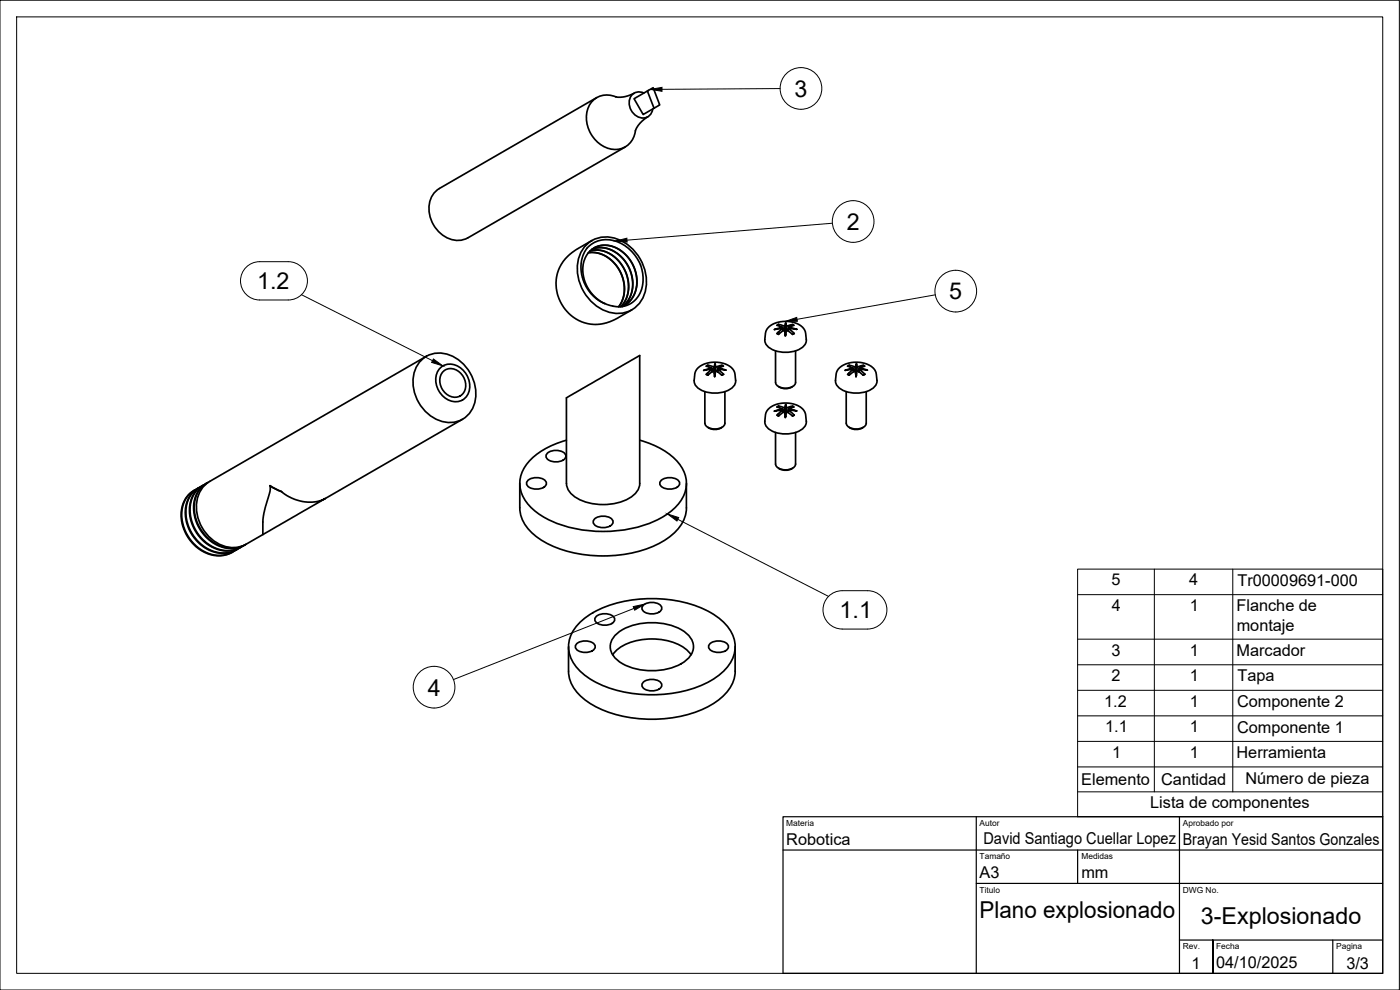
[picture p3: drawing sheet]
<svg xmlns="http://www.w3.org/2000/svg" width="420mm" height="297mm" viewBox="0 0 420 297" stroke-linecap="round" stroke-linejoin="round" font-family="sans-serif">
<!-- layer: Visible -->
<g fill="none" stroke="#000" stroke-width=".51">
<path d="M179.1 29.3l-47.3 27.3M190.4 27.9l-2.8 1.1-1.3 .2-1.5-.1a6.2 6.2 0 0 0-8.8 6.3 9.5 9.5 0 0 0 9.1 9.4 6.1 6.1 0 0 0 5.6-5.6l1.3-2.2 2.4-2M193.3 27.9a3.1 3.1 0 0 0-3.5 .5 3.1 3.1 0 0 0-.9 3.4 4 4 0 0 0 5.9 3 3.2 3.2 0 0 0 1.1-2.1M194.3 27.3l1.7-1 2 5.2-1.7 1zM194.3 27.3l-4 2.3 2.7 4.8 3.3-1.9M187.6 44.1l-47.2 27.3a7.9 7.9 0 0 1-10.3-4 7.9 7.9 0 0 1 1.8-10.8M175.9 73.6a9.4 9.4 0 0 1 12.7 0 13.3 13.3 0 0 1 4.1 16.1 8.8 8.8 0 0 1-13 2.6 13.5 13.5 0 0 1-5.2-16.9zM176.2 74.4a11.3 11.3 0 0 0 1.6 14.1l1.8 1.6 1.9 1M176.2 74.4a8.6 8.6 0 0 1 12.1-.1 11.7 11.7 0 0 1 4.6 11.1l-.3 1.4-1 2.1-1.3 1.4-1.4 1-1.8 .6-1.8 .1-2.4-.4-1.4-.5M176.6 75.8l2.7 .1 2.6 1 2.4 2 1.7 2.3 1.2 3 .2 2.6-.4 2.8-1.3 2.4 1.2-2.4 .5-2.4-.4-3.3-1.2-2.9-2.1-2.6-2.2-1.6-2.7-1h-2.2M177.1 75.3l1.5-.3 1.6 .1 2.8 1 2.2 1.6 2.1 2.8 1 2.8 .4 3.4-.7 2.8-.7 1.3-1 1.2 1.5-2.2 .8-2.9-.2-2.8-1.1-3.3-1.9-2.7-2.6-2.1-2.5-.9-1.5-.1-1.7 .3M177.6 72.2l-5.9 3.5-1.7 1.6-1.2 1.4a12 12 0 0 0 1.7 15.2 12 12 0 0 0 15.1 1.4l4-2.3"/>
<path d="M177.7 74.8l1.5-.5h1.5l1.5 .2 1.5 .6 2.7 1.8 1.3 1.5 .9 1.6 .7 1.6 .5 2v3l-1 3-.9 1.3-1.1 1.1 1.1-.7 1.2-1 1.4-2.3 .7-3.1-.4-3.2-1-2.5-1.5-2.2-1.6-1.6-1.8-1.1-2.3-.7h-2.3l-1.7 .6-1.6 1.2-1.1 1.5-.9 2.4-.1 2.3 .4 2.2 .9 2.2 1.6 2.3 2 1.8 1.7 1M178.2 74.4l1.5-.6 1.5-.2 1.4 .1 1.8 .5 1.5 .8 1.5 1.1 1.3 1.4 1 1.6 1.2 3.3 .2 2.1-.1 1.6-.4 1.5-.8 1.7-1.3 1.6-1.1 .8M230.6 98.2l1.2-.9 1.6-.6 2.1-.3 1.7 .1 2.1 .6 1.2 .7 .9 1 .4 1.2a3.8 3.8 0 0 1-2.8 5.2 8.7 8.7 0 0 1-9-1.7 3.8 3.8 0 0 1-.3-3.5l.3-1zM232.4 98.9h.1M233.7 97.3l-.5 .3 1.7 .7-2.5 .6 2.5-.3-1.3 1-.3 .5 .3 .2 1.9-1.4 .2 1.9 .4-1.9 1.7 1.4M233.7 97.3l1.8 .6 .3-1 .2 1 .9-.3a1.06 1.06 0 0 1 1.4 0l-1.7 .6 2.5 .6-2.5-.2 1.8 1.5-.6 .2M233.7 97.3l.2 .6M234.9 98.3l.1 .9M235 99.2v.1M235.5 97.9v1.3M235.5 97.9l.1 2M235.8 96.9v3.6"/>
<path d="M236 97.9v1.1M236.6 98.2l-.1 1.1 .1-1M236.6 98.6l-.1 .7zM237.9 97.4l-.3 .4M239.1 98.8h.1M126.2 108.3a8.7 8.7 0 0 1 12.4 .5 11.8 11.8 0 0 1 2.6 14.7 8.3 8.3 0 0 1-12.1 1.2 11.9 11.9 0 0 1-3.6-15.5zM127.9 106.9l-65 37.5a9.8 9.8 0 0 0-2.9 12.7 11 11 0 0 0 11.8 7l2-.8 5.1-2.9M132.3 110.2a5.4 5.4 0 0 1 8.2 3.1 4.9 4.9 0 0 1-3.1 7.2 6.4 6.4 0 0 1-5.6-9.7zM133.1 111.4a4.3 4.3 0 0 1 6.5 3.1 3.5 3.5 0 0 1-1.5 4.3 3.5 3.5 0 0 1-4.4-.8 4.6 4.6 0 0 1-.6-6.6zM170 119.4l22-12.7v38.3a6.8 6.8 0 0 1-5.4 5.5 16 16 0 0 1-15.1-2.3 4.7 4.7 0 0 1-1.5-3.2zM211.2 111.1h.1M211.5 117.5v9.5"/>
<path d="M211.9 109.9l1.8 .6-2.5 .6 2.5-.3-1.8 1.5 .3 .2 .2 .1 1.9-1.4 .2 1.8 .3-1.8 1.8 1.4M211.9 112.3l.6 .3M212.4 109.6l-.5 .3M212.7 110.1l-.3-.5 1.9 .6 .3-1.1 .2 1.1 .9-.4a.99 .99 0 0 1 1.4 .1l-1.7 .6 2.5 .6-2.5-.3 1.7 1.5M213.7 110.5l.1 1M214.3 111.4l-.1-1.3 .2 2.1M214.4 112.8l.1 .2M214.6 112.7h-.2M214.6 109.2l-.1 3.5M214.6 112.7h.1M214.8 110.2v1M215.4 110.5l-.1 1"/>
<path d="M215.4 110.8l-.1 .7zM216.7 109.6l-.3 .5M217.1 112.3l-.5 .3M217.2 112.3l-.5 .3M217.6 117.5v9.5a2.98 2.98 0 0 1-3.7 1.7l-1.2-.4a1.63 1.63 0 0 1-1.1-1.3M217.9 111v.1M220.8 114.1a4 4 0 0 1-3.8 3.6 8.7 8.7 0 0 1-8.2-1.9 3.8 3.8 0 0 1-.3-3.5l.8-1.7 1.7-1.2 2.3-.7h2.4l2.4 .7 1.7 1.1 .7 1.4 .3 2.2M232.7 105.3l.1 9.5a2.98 2.98 0 0 0 3.7 1.6l1.1-.3a1.63 1.63 0 0 0 1.2-1.3v-9.5M233.2 100.1l.5 .2M233.6 116a4 4 0 0 0 4.3 0M235.6 100.5l.1 .3M235.8 100.5h-.1"/>
<path d="M235.8 100.5h.1M238.4 100l-.5 .3M251.8 110.5l1.2-.9 1.5-.6 1.7-.3h2l2 .5 1.1 .6 1.3 1.4 .4 1.1a3.7 3.7 0 0 1-2.8 5.1 8.7 8.7 0 0 1-9-1.6 3.8 3.8 0 0 1-.3-3.5l.3-1zM253.6 111.1h.1M254 117.5v9.5a2.98 2.98 0 0 0 3.7 1.7l1.1-.4a1.63 1.63 0 0 0 1.2-1.3v-9.5M254.4 109.9l1.7 .6-2.5 .6 2.5-.3-1.7 1.5 .4 .3 1.8-1.4 .3 1.8 .3-1.8 1.9 1.4 .5-.3M254.4 112.3l.5 .3M254.9 109.6l-.5 .3M255.1 110.1l-.2-.5 1.8 .6 .3-1.1 .2 1.1 1-.4a1.01 1.01 0 0 1 1.4 .1l-1.8 .6 2.5 .5-2.5-.2 1.8 1.5M256.1 110.5l.1 1M256.7 110.1v1.3M256.7 110.1l.1 2.1"/>
<path d="M256.9 112.8v.2M257 112.7h-.1M257 112.7h.1M257 109.2v3.5M257.2 110.2v1M257.7 111.5l.2-.7-.1 .7M257.8 110.5l-.1 1 .2-1M259.1 109.6l-.3 .5M259.6 112.3l-.6 .3M260.3 111v.1M138.8 125.8l-41.1 23.7M164.2 136a4.1 4.1 0 0 1 5.5 .4 1.8 1.8 0 0 1-1.9 2.1 3.2 3.2 0 0 1-3.9-1.6z"/>
<path d="M170 132.1a20.1 20.1 0 0 0-13 9 9.4 9.4 0 0 0 2.7 11.5 31.6 31.6 0 0 0 21.3 6.9 33.4 33.4 0 0 0 20.3-6 9.9 9.9 0 0 0 3.8-12.4 20.1 20.1 0 0 0-13.1-9M212.4 128.2a3.8 3.8 0 0 0 4.3 0M229.5 126.4l.3-2.4 .8-1.3 1.9-1.2 2.7-.6 2.9 .3 2.3 1.1 .9 .9 .4 .8 .3 2.4M229.5 126.4a4 4 0 0 0 3.8 3.5 8.7 8.7 0 0 0 8.2-1.9l.5-1.6M232.4 123.3v.1M232.7 129.8l.1 9.5a2.98 2.98 0 0 0 3.7 1.6l1.1-.3a1.63 1.63 0 0 0 1.2-1.3v-9.5M233.2 124.6l.5 .2M233.7 121.8l-.5 .3 1.7 .7-2.5 .6 2.5-.3-1.5 1.2-.2 .3 .2 .1 .2 .1 1.8-1.4 .3 1.9 .3-1.9 1.8 1.4 .6-.2M233.7 121.8l1.8 .6 .3-1 .2 1 .9-.3a1.02 1.02 0 0 1 1.4 0l-1.7 .7 2.5 .5-2.5-.2 1.8 1.5M233.7 121.8l.2 .6M234.9 122.8l.1 .9M235 123.7h.1"/>
<path d="M235.5 122.4v1.3M235.5 122.4l.1 2M235.6 125l.1 .3M235.8 121.4v3.6v-3.6M235.8 125h.1M235.8 125h-.1M236 122.4v1.1M236.6 122.7l-.1 1zM236.6 123.1l-.1 .7zM237.9 121.8l-.3 .5M238.4 124.6l-.6 .2M239.1 123.3h.1"/>
<path d="M254.8 128.2a3.8 3.8 0 0 0 4.3 0M58.3 147.1l-1.5 1.1-1.1 1.4-.8 1.6-.4 1.8-.1 2 .2 2 1.5 3.7 1.2 1.7 1.6 1.7 1.7 1.2 1.7 .8 1.8 .5 1.9 .2 2-.4 1.7-.7M58.9 146.8a8.9 8.9 0 0 0-3.7 11.5l1.6 3.2 2.3 2.5 2.9 1.8 1.7 .6 1.7 .2a7.9 7.9 0 0 0 5-1.3M59.6 146.4l-1.6 1.1-1.2 1.5-.6 1.5-.5 2-.1 2 .3 1.8 .7 2.2 1 1.9 1.3 1.7 1.5 1.5 1.5 1 1.8 .9 2.1 .5h1.7l2-.4 1.6-.7M60.1 146.1a8.9 8.9 0 0 0-3.7 11.2l1.7 3.5 2 2.3 2.4 1.6 2.9 1.1a8 8 0 0 0 6.2-1.2M60.7 145.8l-1.4 1-1.1 1.3-.8 1.7-.5 2.3v2.2l.4 2 1.7 3.6 1.3 1.7 1.4 1.3 1.9 1.2 1.8 .8 1.7 .4h2.1l1.3-.3 1.8-.8M60.8 145.7l-.2 .1M61.4 145.4a8.9 8.9 0 0 0-3.8 11.2l1.1 2.5 1.7 2.3 1.8 1.6 2.5 1.5a8.5 8.5 0 0 0 8.2-.7M62.1 144.9l-1.6 1.2-.8 1-1.3 2.6-.3 3.4 .8 3.5 1.8 3.2 2.6 2.7 2 1.1 1.4 .6 3 .4a7.5 7.5 0 0 0 3.9-1.2M62.5 144.7l-2.1 1.6-1.5 2.5-.6 3.1 .4 3.6 1.6 3.4 2.5 2.9 3.1 1.9 2.9 .8a7.9 7.9 0 0 0 4.9-1.1M81 145.7v1.9l-1.4 4.7-.6 2.9-.1 5.2M81 145.7l3.5 1.8"/>
<path d="M81 145.7l1.6 1 1.9 .8M84.5 147.5l3.1 2 3.4 1 3.7 .1 3-1.1-18.8 10.9M156 145v7.4a11.7 11.7 0 0 0 5.9 9.3 38.2 38.2 0 0 0 29.8 3.7 22.3 22.3 0 0 0 12.8-8 9.2 9.2 0 0 0 1.5-5v-7.4M158.4 144.2a4.1 4.1 0 0 1 5.5 .4 1.8 1.8 0 0 1-1.9 2.1 3.2 3.2 0 0 1-4-1.7zM178.4 155.7a4.1 4.1 0 0 1 5.5 .4 1.8 1.8 0 0 1-1.9 2.1 3.2 3.2 0 0 1-4-1.6zM198.4 144.2a4.1 4.1 0 0 1 5.5 .4 1.8 1.8 0 0 1-1.9 2.1 3.2 3.2 0 0 1-4-1.7zM233.6 140.5a4 4 0 0 0 4.3 0M69.8 165.6l-.1 .1M170.6 194v7.4a11.7 11.7 0 0 0 5.9 9.3 38.2 38.2 0 0 0 29.9 3.7 22.3 22.3 0 0 0 12.7-8 9.2 9.2 0 0 0 1.5-5M173 193.2a4.1 4.1 0 0 1 5.5 .4 1.8 1.8 0 0 1-1.9 2.1 3.2 3.2 0 0 1-3.9-1.7zM173.7 187.1a29.2 29.2 0 0 1 18.9-7.4 36.1 36.1 0 0 1 22.3 5.2 10.9 10.9 0 0 1 5.5 11.1 14.8 14.8 0 0 1-8.7 9.1 39.5 39.5 0 0 1-33.8-.9 12.8 12.8 0 0 1-7.3-9.5 9.9 9.9 0 0 1 3.1-7.6zM178.9 185a4.1 4.1 0 0 1 5.5 .4 1.8 1.8 0 0 1-1.9 2.1 3.2 3.2 0 0 1-4-1.6z"/>
<path d="M183.9 196.5a14.1 14.1 0 0 1 11.7-4.8 14.1 14.1 0 0 1 11.8 4.8M184.8 190.5a17.7 17.7 0 0 1 14.9-3.3 11.1 11.1 0 0 1 8 5 4.9 4.9 0 0 1-2.1 6.2 18.8 18.8 0 0 1-19.9 0 4.9 4.9 0 0 1-.9-7.9zM193 181.6a4.1 4.1 0 0 1 5.5 .4 1.8 1.8 0 0 1-1.9 2.1 3.2 3.2 0 0 1-4-1.6zM213 193.2a4.1 4.1 0 0 1 5.5 .4 1.8 1.8 0 0 1-1.9 2.1 3.2 3.2 0 0 1-4-1.7zM220.6 194v7.4M193 204.7a4.1 4.1 0 0 1 5.5 .4 1.8 1.8 0 0 1-1.9 2.1 3.2 3.2 0 0 1-4-1.6z"/>
</g>
<g fill="#000">
<circle cx="233.6" cy="99.7" r=".25"/>
<circle cx="234.9" cy="98.6" r=".25"/>
<circle cx="212.3" cy="111.9" r=".25"/>
<circle cx="213.7" cy="110.8" r=".25"/>
<circle cx="213.8" cy="111.5" r=".25"/>
<circle cx="254.8" cy="111.9" r=".25"/>
<circle cx="256.1" cy="110.8" r=".25"/>
<circle cx="256.2" cy="111.5" r=".25"/>
<circle cx="233.6" cy="124.2" r=".25"/>
<circle cx="234.9" cy="123.1" r=".25"/>
</g>
<!-- layer: BORDER -->
<path d="M0 .1h420v296.9h-420zM5 5.1h410v286.9h-410z" fill="none" stroke="#000" stroke-width=".3"/>
<!-- layer: TITLEBLOCK -->
<path d="M235 245.1h180v46.9h-180zM235 255h180M293 245.1v46.9M323.4 255v10.1M354 245.1v46.9M293 265.1h122M354 282.1h61M364 282.1v9.9zM400 282.1v9.9" fill="none" stroke="#000" stroke-width=".36"/>
<!-- layer: Parts Lists -->
<path d="M323.4 170.8h91.6v74.3h-91.6zM323.4 178.4h91.6M346.4 170.8v66.8M370 170.8v66.8M323.4 199.5h91.6M323.4 191.8h91.6M323.4 214.8h91.6M323.4 207.1h91.6M323.4 237.6h91.6M323.4 230.1h91.6M323.4 222.4h91.6" fill="none" stroke="#000" stroke-width=".3"/>
<!-- layer: Balloons -->
<g fill="none" stroke="#000" stroke-width=".3">
<path d="M77.9 78.5h8.6a5.7 5.7 0 0 1 5.8 5.8 5.7 5.7 0 0 1-5.8 5.7h-8.6M77.9 78.5a5.7 5.7 0 0 0-5.7 5.8 5.7 5.7 0 0 0 5.7 5.7M252.7 177.2h7.7a5.7 5.7 0 0 1 5.8 5.8 5.7 5.7 0 0 1-5.8 5.7M252.7 177.2a5.7 5.7 0 0 0-5.7 5.8 5.7 5.7 0 0 0 5.7 5.7M252.7 188.8h7.7"/>
<circle cx="240.4" cy="26.5" r="6.3"/>
<circle cx="256" cy="66.5" r="6.3"/>
<circle cx="286.8" cy="87.4" r="6.3"/>
<circle cx="130.3" cy="206.2" r="6.3"/>
</g>
<!-- layer: 0 -->
<path d="M195.2 26.8l3.5-.6v1.2zM184.7 72.4l3.4-.9 .1 1.1zM235.8 96.4l3.3-1.2 .2 1.2zM130.1 107.7l2.8 2.1-3.4-1.1zM200.3 154.2l3.4 1.1-.5 1zM190.1 182l3.4-.7-3 1.8z" fill="#000" stroke="#000" stroke-width=".3"/>
<path d="M234.1 26.6l-35.4 .2M249.8 67l-61.6 5.1M90.5 88.4l39.3 19.8M280.7 88.5l-41.5 7.3M203.4 155.8l45.3 23.2M190.3 182.5l-54.2 21.4" fill="none" stroke="#000" stroke-width=".3"/>
<g font-size="7">
<text x="238.4" y="29">3</text>
<text x="254.2" y="69">2</text>
<text x="77.2" y="86.8">1.2</text>
<text x="284.9" y="89.8">5</text>
<text x="252" y="185.5">1.1</text>
<text x="128.4" y="208.7">4</text>
<text x="294" y="275.6">Plano explosionado</text>
<text x="360.4" y="277.3">3-Explosionado</text>
</g>
<g font-size="4.9">
<text x="333.5" y="175.6">5</text>
<text x="356.9" y="175.6">4</text>
<text x="371.4" y="175.8">Tr00009691-000</text>
<text x="333.7" y="183.3">4</text>
<text x="357" y="183.3">1</text>
<text x="371.1" y="183.4">Flanche de</text>
<text x="371.2" y="189.3">montaje</text>
<text x="333.6" y="196.7">3</text>
<text x="357" y="196.7">1</text>
<text x="371.1" y="196.8">Marcador</text>
<text x="333.6" y="204.4">2</text>
<text x="357" y="204.4">1</text>
<text x="371.4" y="204.5">Tapa</text>
<text x="331.4" y="212">1.2</text>
<text x="357" y="212">1</text>
<text x="371.2" y="212.2">Componente 2</text>
<text x="331.7" y="219.7">1.1</text>
<text x="357" y="219.7">1</text>
<text x="371.2" y="219.8">Componente 1</text>
<text x="333.7" y="227.4">1</text>
<text x="357" y="227.4">1</text>
<text x="371.1" y="227.4">Herramienta</text>
<text x="324.5" y="235.6">Elemento</text>
<text x="348.5" y="235.6">Cantidad</text>
<text x="373.8" y="235.1">Número de pieza</text>
<text x="345.2" y="242.6">Lista de componentes</text>
<text x="236" y="253.5">Robotica</text>
<text x="295.1" y="253.3">David Santiago Cuellar Lopez</text>
<text x="355" y="253.5">Brayan Yesid Santos Gonzales</text>
<text x="294" y="263.6">A3</text>
<text x="324.5" y="263.6">mm</text>
<text x="357.6" y="290.7">1</text>
<text x="365" y="290.5">04/10/2025</text>
<text x="404.1" y="290.7">3/3</text>
</g>
<g font-size="2.5">
<text x="236" y="247.8">Materia</text>
<text x="294" y="247.8">Autor</text>
<text x="355" y="247.8">Aprobado por</text>
<text x="294" y="257.9">Tamaño</text>
<text x="324.5" y="257.9">Medidas</text>
<text x="294" y="267.9">Titulo</text>
<text x="355" y="267.9">DWG No.</text>
<text x="355" y="284.8">Rev.</text>
<text x="365" y="284.8">Fecha</text>
<text x="401" y="284.8">Pagina</text>
</g>
</svg>
